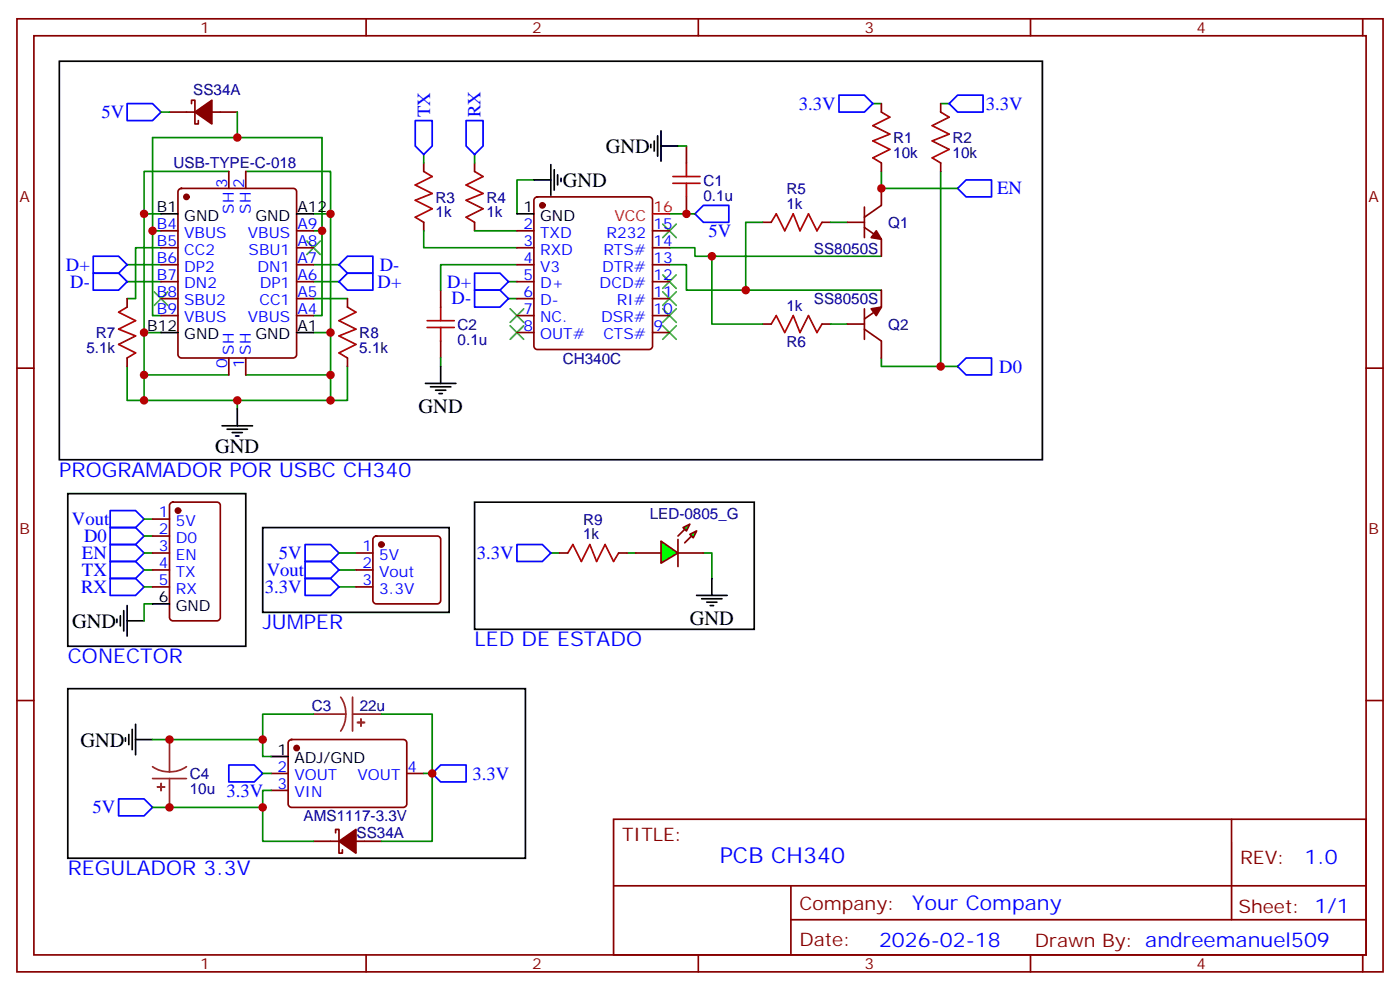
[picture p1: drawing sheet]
<svg xmlns="http://www.w3.org/2000/svg" width="291mm" height="206mm" viewBox="0 0 291 206" stroke-linecap="round" stroke-linejoin="round" font-family="sans-serif">
<g fill="none" stroke="#870000" stroke-width=".35">
<path d="M3.5 3.9h284.4v198.3h-284.4zM7.1 7.4h277.2v191.2h-277.2zM76.2 3.9v3.5M145.3 3.9v3.5M214.5 3.9v3.5M283.6 3.9v3.5M37.3 39.4l.4-.2h23.3a.71 .71 0 0 1 .7 .7v33.9a.76 .76 0 0 1-.7 .7h-23.3a.76 .76 0 0 1-.7-.7v-33.9zM47.6 35.7v3.5M51.2 35.7v3.5M88.2 33.9v1.8M98.8 33.9v1.8M142.9 30.4v3.5"/>
<path d="M183.4 21.6v1.7M183.4 33.9v1.8M183.4 39.2v3.5l-3.5 2.5M195.8 21.6v1.7M195.8 33.9v1.8M33.5 48h3.5M33.5 51.5h3.5M33.5 55.1h3.5M33.5 58.6h3.5M61.7 48h3.6M61.7 51.5h3.6M61.7 55.1h3.6"/>
<path d="M61.7 58.6h3.6M88.2 46.2v1.8M98.8 46.2v1.8M107.6 48h3.5M107.6 51.5h3.5M107.6 55.1h3.5M107.6 58.6h3.5M111.4 41.2l.4-.2h23.3a.71 .71 0 0 1 .7 .7v30.3a.76 .76 0 0 1-.7 .7h-23.3a.76 .76 0 0 1-.7-.7v-30.3zM135.8 48h3.5M135.8 51.5h3.5M135.8 55.1h3.5M135.8 58.6h3.5"/>
<path d="M142.9 41v3.5M158.7 46.2h1.8M171.1 46.2h1.8M176.4 46.2h3.5M179.9 47.3l3.5 2.5v3.5M179.9 43.1v6.3M3.5 76.6h3.6M26.5 62.1v1.8M26.5 74.5v1.7M33.5 62.1h3.5M33.5 65.7h3.5M47.6 74.5v3.5"/>
<path d="M51.2 74.5v3.5M61.7 62.1h3.6M61.7 65.7h3.6M72.3 62.1v1.8M72.3 74.5v1.7M91.7 60.4v3.5M91.7 70.9v3.6M107.6 62.1h3.5M107.6 65.7h3.5M107.6 69.2h3.5M135.8 62.1h3.5M135.8 65.7h3.5"/>
<path d="M135.8 69.2h3.5M158.7 67.4h1.8M171.1 67.4h1.8M176.4 67.4h3.5M179.9 68.5l3.5 2.4v3.6M179.9 64.2v6.4M183.4 60.4v3.5l-3.5 2.5M284.3 76.6h3.6M132.3 115h5.3M141.1 115h5.3M3.5 145.7h3.6M284.3 145.7h3.6"/>
<path d="M127.7 170.4h156.6v28.2h-156.6zM256.3 170.5v20.8M76.2 198.6v3.6M127.7 184.3h156.5M145.3 198.6v3.6M164.6 191.3h119.6M164.6 184.3v14.1M214.5 198.6v3.6M283.6 198.6v3.6"/>
</g>
<g fill="none" stroke="#00f" stroke-width=".35">
<path d="M174.6 19.8h5.3l1.8 1.8-1.8 1.7h-5.3zM26.5 21.6h5.2l1.8 1.7-1.8 1.8h-5.2zM86.4 25.1h3.6v5.3l-1.8 1.7-1.8-1.7zM97 25.1h3.5v5.3l-1.7 1.7-1.8-1.7zM197.6 21.6l1.7-1.8h5.3v3.5h-5.3zM201.1 37.4h5.3v3.6h-5.3l-1.8-1.8zM19.4 56.8h5.3l1.8 1.8-1.8 1.8h-5.3zM19.4 53.3h5.3l1.8 1.8-1.8 1.7h-5.3zM70.6 55.1l1.7-1.8h5.3v3.5h-5.3zM70.6 58.6l1.7-1.8h5.3v3.6h-5.3zM98.8 56.8h5.3l1.7 1.8-1.7 1.8h-5.3zM146.4 42.7h5.3v3.5h-5.3l-1.8-1.7z"/>
<path d="M98.8 60.4h5.3l1.7 1.7-1.7 1.8h-5.3zM201.1 74.5h5.3v3.5h-5.3l-1.8-1.8zM22.9 106.2h5.3l1.8 1.8-1.8 1.7h-5.3zM22.9 109.7h5.3l1.8 1.8-1.8 1.8h-5.3zM22.9 113.3h5.3l1.8 1.7-1.8 1.8h-5.3zM22.9 116.8h5.3l1.8 1.8-1.8 1.7h-5.3zM107.6 113.3h5.3l1.8 1.7-1.8 1.8h-5.3zM22.9 120.3h5.3l1.8 1.8-1.8 1.8h-5.3z"/>
</g>
<g fill="none" stroke="#a10000" stroke-width=".35">
<path d="M88.2 35.7l1.8 1-3.6 1.8 3.6 1.8-3.6 1.4 3.6 1.7-3.6 1.8 1.8 1M98.8 35.7l1.7 1-3.5 1.8 3.5 1.8-3.5 1.4 3.5 1.7-3.5 1.8 1.8 1M140.1 38.1h5.6M140.1 36.7h5.6M142.9 33.9v2.8M142.9 38.1v2.9M183.4 23.3l1.8 1.1-3.5 1.7 3.5 1.8-3.5 1.4 3.5 1.8-3.5 1.7 1.7 1.1M195.8 23.3l1.8 1.1-3.6 1.7 3.6 1.8-3.6 1.4 3.6 1.8-3.6 1.7 1.8 1.1M160.5 46.2l1.1-1.7 1.7 3.5 1.8-3.5 1.4 3.5 1.8-3.5 1.7 3.5 1.1-1.8M26.5 63.9l-1.8 1 3.5 1.8-3.5 1.8 3.5 1.4-3.5 1.7 3.5 1.8-1.7 1.1M72.3 63.9l1.8 1-3.5 1.8 3.5 1.8-3.5 1.4 3.5 1.7-3.5 1.8 1.7 1.1M88.9 68.1h5.6"/>
<path d="M88.9 66.7h5.6M91.7 63.9v2.8M91.7 68.1v2.8M160.5 67.4l1.1-1.7 1.7 3.5 1.8-3.5 1.4 3.5 1.8-3.5 1.7 3.5 1.1-1.8"/>
</g>
<g fill="none" stroke="#3c3" stroke-width=".35">
<path d="M63.9 50.1l2.8 2.9M66.7 50.1l-2.8 2.9M137.9 57.2l2.9 2.8M137.9 46.6l2.9 2.8M140.8 57.2l-2.9 2.8M140.8 46.6l-2.9 2.8M32.1 60.7l2.8 2.8M34.9 60.7l-2.8 2.8M106.2 67.8l2.8 2.8M106.2 64.2l2.8 2.9M109 67.8l-2.8 2.8M109 64.2l-2.8 2.9"/>
<path d="M137.9 60.7l2.9 2.8M137.9 64.2l2.9 2.9M137.9 67.8l2.9 2.8M140.8 60.7l-2.9 2.8M140.8 64.2l-2.9 2.9M140.8 67.8l-2.9 2.8"/>
</g>
<g fill="none" stroke="#000" stroke-width=".35">
<path d="M12.3 12.7h204.7v82.9h-204.7zM111.1 37.4h3.6M114.7 34.3v6.3M115.4 35.3v4.2M116.1 36.4v2.1M116.8 37.1v.7M135.5 30v.7M136.2 29.3v2.1M136.9 28.3v4.2M137.6 30.4h3.5M137.6 27.2v6.3M33.5 44.5h3.5"/>
<path d="M61.7 44.5h3.6M107.6 44.5h3.5M33.5 69.2h3.5M61.7 69.2h3.6M88.5 79.8h6.4M91.7 76.2v3.6M46.2 88.6h6.4M47.3 89.3h4.2M48.3 90h2.1M49 90.7h.7M49.4 85.1v3.5M89.6 80.5h4.2"/>
<path d="M90.7 81.2h2.1M91.4 81.9h.7M24.3 128.8v.7M25 128.1v2.1M25.8 127v4.3M26.5 129.2h3.5M26.5 126v6.3M145 123.9h6.3M146 124.6h4.3M147.1 125.3h2.1M147.8 126h.7M148.2 120.3v3.6"/>
</g>
<g fill="none" stroke="#008700" stroke-width=".35">
<path d="M47.6 35.7h-17.6v8.8M51.2 35.7h17.6v8.8M88.2 32.1v1.8M98.8 32.1v1.8M111.1 37.4h-3.5v7.1M141.1 30.4h1.8M181.7 21.6h1.7M183.4 35.7v3.5h15.9M195.8 35.7v40.5h-12.4v-1.7M195.8 21.6h1.8M26.5 58.6h7M26.5 55.1h7"/>
<path d="M31.7 48v-19.4h35.3v19.4M33.5 51.5h-5.3v10.6h-1.7M33.5 44.5h-3.5v24.7h3.5M33.5 48h-1.8v17.7h1.8M65.3 44.5h3.5v24.7h-3.5M65.3 48h1.7v17.7h-1.7M65.3 58.6h5.3M65.3 55.1h5.3M88.2 48v3.5h19.4M98.8 48h8.8M105.8 58.6h1.8M107.6 55.1h-15.9v5.3"/>
<path d="M139.3 51.5h5.3v1.8h38.8M139.3 55.1h3.6v5.3h40.5M139.3 44.5h5.3M148.2 53.3v14.1h10.5M158.7 46.2h-3.5v14.2M172.9 46.2h3.5M26.5 76.2v7.1h3.5M30 78v5.3h19.4M30 69.2v8.8h17.6M65.3 62.1h7M68.8 78v5.3h-19.4v1.8M68.8 69.2v8.8h-17.6"/>
<path d="M72.3 76.2v7.1h-3.5M91.7 74.5v1.7M105.8 62.1h1.8M172.9 67.4h3.5M30 118.6h1.7M30 115h1.7M30 111.5h1.7M30 108h1.7M114.7 115h1.7M130.5 115h1.8M146.4 115h1.8v5.3M30 122.1h1.7"/>
<path d="M31.7 125.6h-1.7v3.6"/>
</g>
<g fill="#870000" stroke="#870000" stroke-width=".35">
<path d="M182.4 48l1 1.8-2.1-.4z"/>
<path d="M181.3 64.2l2.1-.3-1 1.8z"/>
<circle cx="112.9" cy="42.7" r=".53"/>
<circle cx="38.8" cy="41" r=".53"/>
</g>
<path d="M135.8 44.5h3.5" fill="none" stroke="#f00" stroke-width=".35"/>
<g fill="#0f0" stroke="#870000" stroke-width=".35">
<path d="M143.6 111.2l1.4-.7-.7 1.4z"/>
<path d="M142.2 109.7l1.4-.7-.7 1.5z"/>
</g>
<g fill="#870000" stroke="#870000" stroke-width=".35">
<path d="M143.9 111.5l-1.4 1.4z"/>
<path d="M141.1 111.5l1.4-1.4z"/>
</g>
<path d="M141.1 112.2v5.7z" fill="#f00" stroke="#870000" stroke-width=".35"/>
<path d="M137.6 112.6l3.5 2.4-3.5 2.2z" fill="#0f0" stroke="#870000" stroke-width=".35"/>
<path d="M14.1 102.7h37.1v31.7h-37.1zM54.7 109.7h38.8v17.7h-38.8zM98.8 104.5h58.2v26.4h-58.2zM31.7 125.6h3.6M14.1 143.3h95.3v35.2h-95.3zM26.1 153.5v.7M26.8 152.8v2.1M27.5 151.7v4.3M28.2 153.8h3.5M28.2 150.7v6.3M56.4 157.4h3.6" fill="none" stroke="#000" stroke-width=".35"/>
<g fill="none" stroke="#870000" stroke-width=".35">
<path d="M35.3 23.3h5.3M39.9 21.6v-.8h.7v5h.7v-.7M44.1 23.3h5.3M31.7 108h3.6M31.7 111.5h3.6M31.7 115h3.6M31.7 118.6h3.6M35.5 104.7l.5-.2h9.2a.71 .71 0 0 1 .7 .7v23.2a.76 .76 0 0 1-.7 .8h-9.2a.76 .76 0 0 1-.7-.8v-23.2zM74.1 115h3.5M74.1 118.6h3.5M77.8 111.7l.5-.2h12.7a.71 .71 0 0 1 .7 .7v12.7a.76 .76 0 0 1-.7 .7h-12.7a.76 .76 0 0 1-.7-.7v-12.7zM116.4 115h1.8"/>
<path d="M128.8 115h1.7M31.7 122.1h3.6M74.1 122.1h3.5M60.2 154.1l.5-.3h23.3a.71 .71 0 0 1 .7 .8v12.7a.76 .76 0 0 1-.7 .7h-23.3a.76 .76 0 0 1-.7-.7v-12.7zM56.4 160.9h3.6M56.4 164.4h3.6M65.3 175h5.3M69.8 173.2v-.7h.8v5h.7v-.7M74.1 175h5.3M84.7 160.9h3.5"/>
</g>
<g fill="#870000" stroke="#870000" stroke-width=".35">
<path d="M70.6 175l3.5-2.5v5z"/>
<path d="M40.6 23.3l3.5-2.5v5z"/>
<circle cx="37" cy="106.2" r=".53"/>
<circle cx="79.4" cy="113.3" r=".53"/>
<circle cx="61.7" cy="155.6" r=".53"/>
</g>
<path d="M118.2 115l1-1.7 1.8 3.5 1.8-3.5 1.4 3.5 1.7-3.5 1.8 3.5 1.1-1.8" fill="none" stroke="#a10000" stroke-width=".35"/>
<g fill="none" stroke="#008700" stroke-width=".35">
<path d="M33.5 23.3h1.8M49.4 23.3v5.3M195.8 76.2h3.5M70.6 118.6h3.5M70.6 115h3.5M70.6 122.1h3.5M31.7 153.8h23v3.6h1.7M65.3 148.6h-10.6v5.2M79.4 148.6h10.6v12.3M54.7 168v7h10.6M54.7 160.9h1.7M56.4 164.4h-1.7v3.6h-23"/>
<path d="M88.2 160.9h1.8M90 160.9v14.1h-10.6"/>
</g>
<path d="M63.5 116.8h5.3l1.8 1.8-1.8 1.7h-5.3zM63.5 113.3h5.3l1.8 1.7-1.8 1.8h-5.3zM63.5 120.3h5.3l1.8 1.8-1.8 1.8h-5.3zM47.6 159.1h5.3l1.8 1.8-1.8 1.8h-5.3zM91.7 159.1h5.3v3.6h-5.3l-1.7-1.8zM24.7 166.2h5.3l1.7 1.8-1.7 1.7h-5.3z" fill="none" stroke="#00f" stroke-width=".35"/>
<path d="M31.7 159.5l1.7 .8 1.9 .2M35.3 153.8v6.7M38.8 159.5l-1.7 .8-1.8 .2M65.3 148.6h6.7M70.9 145l.8 1.7 .3 1.9M72 148.6l-.3 1.8-.8 1.7M73.4 148.6h6M73.4 145v7.1M31.7 162h7.1M35.3 162v6" fill="none" stroke="#8c2424" stroke-width=".35"/>
<g fill="#8c2424" stroke="#8c2424" stroke-width=".35">
<path d="M32.8 163.7h1.4z"/>
<path d="M33.5 163v1.4z"/>
<path d="M75.1 149.6v1.4z"/>
<path d="M74.4 150.3h1.4z"/>
</g>
<g fill="#c00">
<circle cx="142.9" cy="44.5" r=".88"/>
<circle cx="148.2" cy="53.3" r=".88"/>
<circle cx="155.2" cy="60.4" r=".88"/>
<circle cx="183.4" cy="39.2" r=".88"/>
<circle cx="68.8" cy="83.3" r=".88"/>
<circle cx="30" cy="83.3" r=".88"/>
<circle cx="67" cy="48" r=".88"/>
<circle cx="31.8" cy="48" r=".88"/>
<circle cx="49.4" cy="83.3" r=".88"/>
<circle cx="30" cy="78" r=".88"/>
<circle cx="68.8" cy="78" r=".88"/>
<circle cx="68.8" cy="44.5" r=".88"/>
<circle cx="30" cy="44.5" r=".88"/>
<circle cx="30" cy="69.2" r=".88"/>
<circle cx="68.8" cy="69.2" r=".88"/>
<circle cx="35.3" cy="168" r=".88"/>
<circle cx="35.3" cy="153.8" r=".88"/>
<circle cx="90" cy="160.9" r=".88"/>
<circle cx="54.7" cy="153.8" r=".88"/>
<circle cx="54.7" cy="168" r=".88"/>
<circle cx="49.4" cy="28.6" r=".88"/>
<circle cx="195.8" cy="76.2" r=".88"/>
</g>
<text font-size="4.6" fill="#00f" x="149.8" y="179.5">PCB CH340</text>
<g font-size="4.2">
<text x="126.1" y="31.8">GND</text>
<text x="117.1" y="38.8">GND</text>
<text x="87.1" y="85.9">GND</text>
<text x="44.8" y="94.2">GND</text>
<text x="15" y="130.6">GND</text>
<text x="143.6" y="130">GND</text>
<text x="16.8" y="155.3">GND</text>
</g>
<g font-size="4.2" fill="#00f">
<text x="12.3" y="99.2">PROGRAMADOR POR USBC CH340</text>
<text x="54.7" y="130.9">JUMPER</text>
<text x="14.1" y="138">CONECTOR</text>
<text x="98.8" y="134.4">LED DE ESTADO</text>
<text x="271.5" y="179.7">1.0</text>
<text x="14.1" y="182.1">REGULADOR 3.3V</text>
<text x="189.9" y="189.3">Your Company</text>
<text x="183" y="197.1">2026-02-18</text>
</g>
<g font-size="3.9" fill="#00f">
<text x="166.3" y="22.8">3.3V</text>
<text x="205.2" y="22.9">3.3V</text>
<text x="21.2" y="24.5">5V</text>
<text x="89.5" y="24.4" transform="rotate(-90 89.5 24.4)">TX</text>
<text x="100" y="24.4" transform="rotate(-90 100 24.4)">RX</text>
<text x="207.6" y="40.4">EN</text>
<text x="147.4" y="49.3">5V</text>
<text x="13.7" y="56.3">D+</text>
<text x="14.6" y="59.8">D-</text>
<text x="78.6" y="59.9">D+</text>
<text x="79.1" y="56.3">D-</text>
<text x="93.1" y="59.9">D+</text>
<text x="94" y="63.3">D-</text>
<text x="208" y="77.5">D0</text>
<text x="15" y="109.3">Vout</text>
<text x="17.5" y="112.8">D0</text>
<text x="17.1" y="116.3">EN</text>
<text x="17.1" y="119.8">TX</text>
<text x="55.5" y="119.8">Vout</text>
<text x="58.1" y="116.3">5V</text>
<text x="99.2" y="116.3">3.3V</text>
<text x="16.9" y="123.3">RX</text>
<text x="55.1" y="123.4">3.3V</text>
<text x="47.2" y="165.7">3.3V</text>
<text x="98.3" y="162.2">3.3V</text>
<text x="19.3" y="169.2">5V</text>
</g>
<g font-size="3.9" fill="#800">
<text x="129.5" y="175">TITLE:</text>
<text x="258.1" y="179.7">REV:</text>
<text x="166.4" y="189.2">Company:</text>
<text x="257.7" y="189.8">Sheet: 1/1</text>
<text x="166.4" y="196.9">Date:</text>
<text x="215.4" y="197">Drawn By: andreemanuel509</text>
</g>
<g font-size="3.2" fill="#800">
<text x="41.6" y="6.9">1</text>
<text x="110.8" y="6.9">2</text>
<text x="179.9" y="6.9">3</text>
<text x="249.1" y="6.9">4</text>
<text x="4.1" y="42">A</text>
<text x="284.9" y="42">A</text>
<text x="4.1" y="111.2">B</text>
<text x="284.9" y="111.2">B</text>
<text x="41.6" y="201.6">1</text>
<text x="110.8" y="201.6">2</text>
<text x="179.9" y="201.6">3</text>
<text x="249.1" y="201.6">4</text>
</g>
<g font-size="3.2" fill="#000080">
<text x="40.2" y="19.8">SS34A</text>
<text x="185.9" y="29.8">R1</text>
<text x="198.3" y="29.8">R2</text>
<text x="36.1" y="35.1">USB-TYPE-C-018</text>
<text x="185.9" y="32.9">10k</text>
<text x="198.3" y="32.9">10k</text>
<text x="146.4" y="41.7">0.1u</text>
<text x="146.4" y="38.6">C1</text>
<text x="163.7" y="40.4">R5</text>
<text x="90.7" y="45.2">1k</text>
<text x="90.7" y="42.2">R3</text>
<text x="101.2" y="45.2">1k</text>
<text x="101.2" y="42.2">R4</text>
<text x="163.7" y="43.4">1k</text>
<text x="184.9" y="47.5">Q1</text>
<text x="169.4" y="52.8">SS8050S</text>
<text x="163.7" y="64.6">1k</text>
<text x="169.4" y="63.3">SS8050S</text>
<text x="19.9" y="70.3">R7</text>
<text x="74.8" y="70.3">R8</text>
<text x="95.2" y="71.7">0.1u</text>
<text x="95.2" y="68.6">C2</text>
<text x="184.9" y="68.6">Q2</text>
<text x="18" y="73.5">5.1k</text>
<text x="74.8" y="73.5">5.1k</text>
<text x="117.1" y="75.7">CH340C</text>
<text x="163.7" y="72.2">R6</text>
<text x="135.2" y="108">LED-0805_G</text>
<text x="121.4" y="112.2">1k</text>
<text x="121.4" y="109.1">R9</text>
<text x="64.9" y="147.9">C3</text>
<text x="74.9" y="147.9">22u</text>
<text x="39.5" y="165.2">10u</text>
<text x="39.5" y="162">C4</text>
<text x="63.2" y="170.9">AMS1117-3.3V</text>
<text x="74.2" y="174.4">SS34A</text>
</g>
<g font-size="3.2" fill="#00f">
<text x="47.3" y="39.2" transform="rotate(-90 47.3 39.2)">3</text>
<text x="50.8" y="39.2" transform="rotate(-90 50.8 39.2)">2</text>
<text x="32.7" y="47.7">B4</text>
<text x="48.7" y="44.5" transform="rotate(-90 48.7 44.5)">SH</text>
<text x="52.2" y="44.5" transform="rotate(-90 52.2 44.5)">SH</text>
<text x="61.9" y="47.7">A9</text>
<text x="108.9" y="47.7">2</text>
<text x="136" y="47.7">15</text>
<text x="32.7" y="51.2">B5</text>
<text x="38.3" y="49.4">VBUS</text>
<text x="38.3" y="53">CC2</text>
<text x="51.6" y="49.4">VBUS</text>
<text x="51.7" y="53">SBU1</text>
<text x="61.9" y="51.2">A8</text>
<text x="108.9" y="51.2">3</text>
<text x="112.4" y="49.4">TXD</text>
<text x="112.4" y="53">RXD</text>
<text x="125.6" y="53">RTS#</text>
<text x="126.3" y="49.4">R232</text>
<text x="136" y="51.2">14</text>
<text x="32.7" y="54.7">B6</text>
<text x="32.7" y="58.2">B7</text>
<text x="38.3" y="56.5">DP2</text>
<text x="53.6" y="56.5">DN1</text>
<text x="61.9" y="58.2">A6</text>
<text x="61.9" y="54.7">A7</text>
<text x="108.9" y="54.7">4</text>
<text x="108.9" y="58.2">5</text>
<text x="112.4" y="56.5">V3</text>
<text x="125.3" y="56.5">DTR#</text>
<text x="136" y="58.2">12</text>
<text x="136" y="54.7">13</text>
<text x="32.7" y="61.8">B8</text>
<text x="32.7" y="65.3">B9</text>
<text x="38.3" y="60">DN2</text>
<text x="38.3" y="63.5">SBU2</text>
<text x="54" y="63.5">CC1</text>
<text x="54.1" y="60">DP1</text>
<text x="61.9" y="65.3">A4</text>
<text x="61.9" y="61.8">A5</text>
<text x="108.9" y="61.8">6</text>
<text x="108.9" y="65.3">7</text>
<text x="112.4" y="60">D+</text>
<text x="112.4" y="63.5">D-</text>
<text x="124.8" y="60">DCD#</text>
<text x="128.4" y="63.5">RI#</text>
<text x="136" y="65.3">10</text>
<text x="136" y="61.8">11</text>
<text x="38.3" y="67.1">VBUS</text>
<text x="51.6" y="67.1">VBUS</text>
<text x="108.9" y="68.8">8</text>
<text x="112.4" y="67.1">NC.</text>
<text x="112.4" y="70.6">OUT#</text>
<text x="125.1" y="67.1">DSR#</text>
<text x="125.6" y="70.6">CTS#</text>
<text x="136" y="68.8">9</text>
<text x="47.3" y="76.5" transform="rotate(-90 47.3 76.5)">0</text>
<text x="48.7" y="73.8" transform="rotate(-90 48.7 73.8)">SH</text>
<text x="50.8" y="76.5" transform="rotate(-90 50.8 76.5)">1</text>
<text x="52.2" y="73.8" transform="rotate(-90 52.2 73.8)">SH</text>
<text x="33.1" y="107.6">1</text>
<text x="33.1" y="111.2">2</text>
<text x="36.6" y="109.4">5V</text>
<text x="36.6" y="112.9">D0</text>
<text x="33.1" y="114.7">3</text>
<text x="33.1" y="118.2">4</text>
<text x="36.6" y="116.5">EN</text>
<text x="36.6" y="120">TX</text>
<text x="75.4" y="114.7">1</text>
<text x="75.4" y="118.2">2</text>
<text x="78.9" y="116.5">5V</text>
<text x="78.9" y="120">Vout</text>
<text x="33.1" y="121.7">5</text>
<text x="36.6" y="123.5">RX</text>
<text x="75.4" y="121.7">3</text>
<text x="78.9" y="123.5">3.3V</text>
<text x="57.8" y="160.5">2</text>
<text x="84.8" y="160.5">4</text>
<text x="57.8" y="164.1">3</text>
<text x="61.3" y="162.3">VOUT</text>
<text x="61.3" y="165.8">VIN</text>
<text x="74.4" y="162.3">VOUT</text>
</g>
<g font-size="3.2">
<text x="32.7" y="44.1">B1</text>
<text x="38.3" y="45.9">GND</text>
<text x="53.1" y="45.9">GND</text>
<text x="61.9" y="44.1">A12</text>
<text x="108.9" y="44.1">1</text>
<text x="112.4" y="45.9">GND</text>
<text x="30.7" y="68.8">B12</text>
<text x="38.3" y="70.6">GND</text>
<text x="53.1" y="70.6">GND</text>
<text x="61.9" y="68.8">A1</text>
<text x="33.1" y="125.3">6</text>
<text x="36.6" y="127">GND</text>
<text x="57.8" y="157">1</text>
<text x="61.3" y="158.8">ADJ/GND</text>
</g>
<g font-size="3.2" fill="#f00">
<text x="127.9" y="45.9">VCC</text>
<text x="136" y="44.1">16</text>
</g>
</svg>
